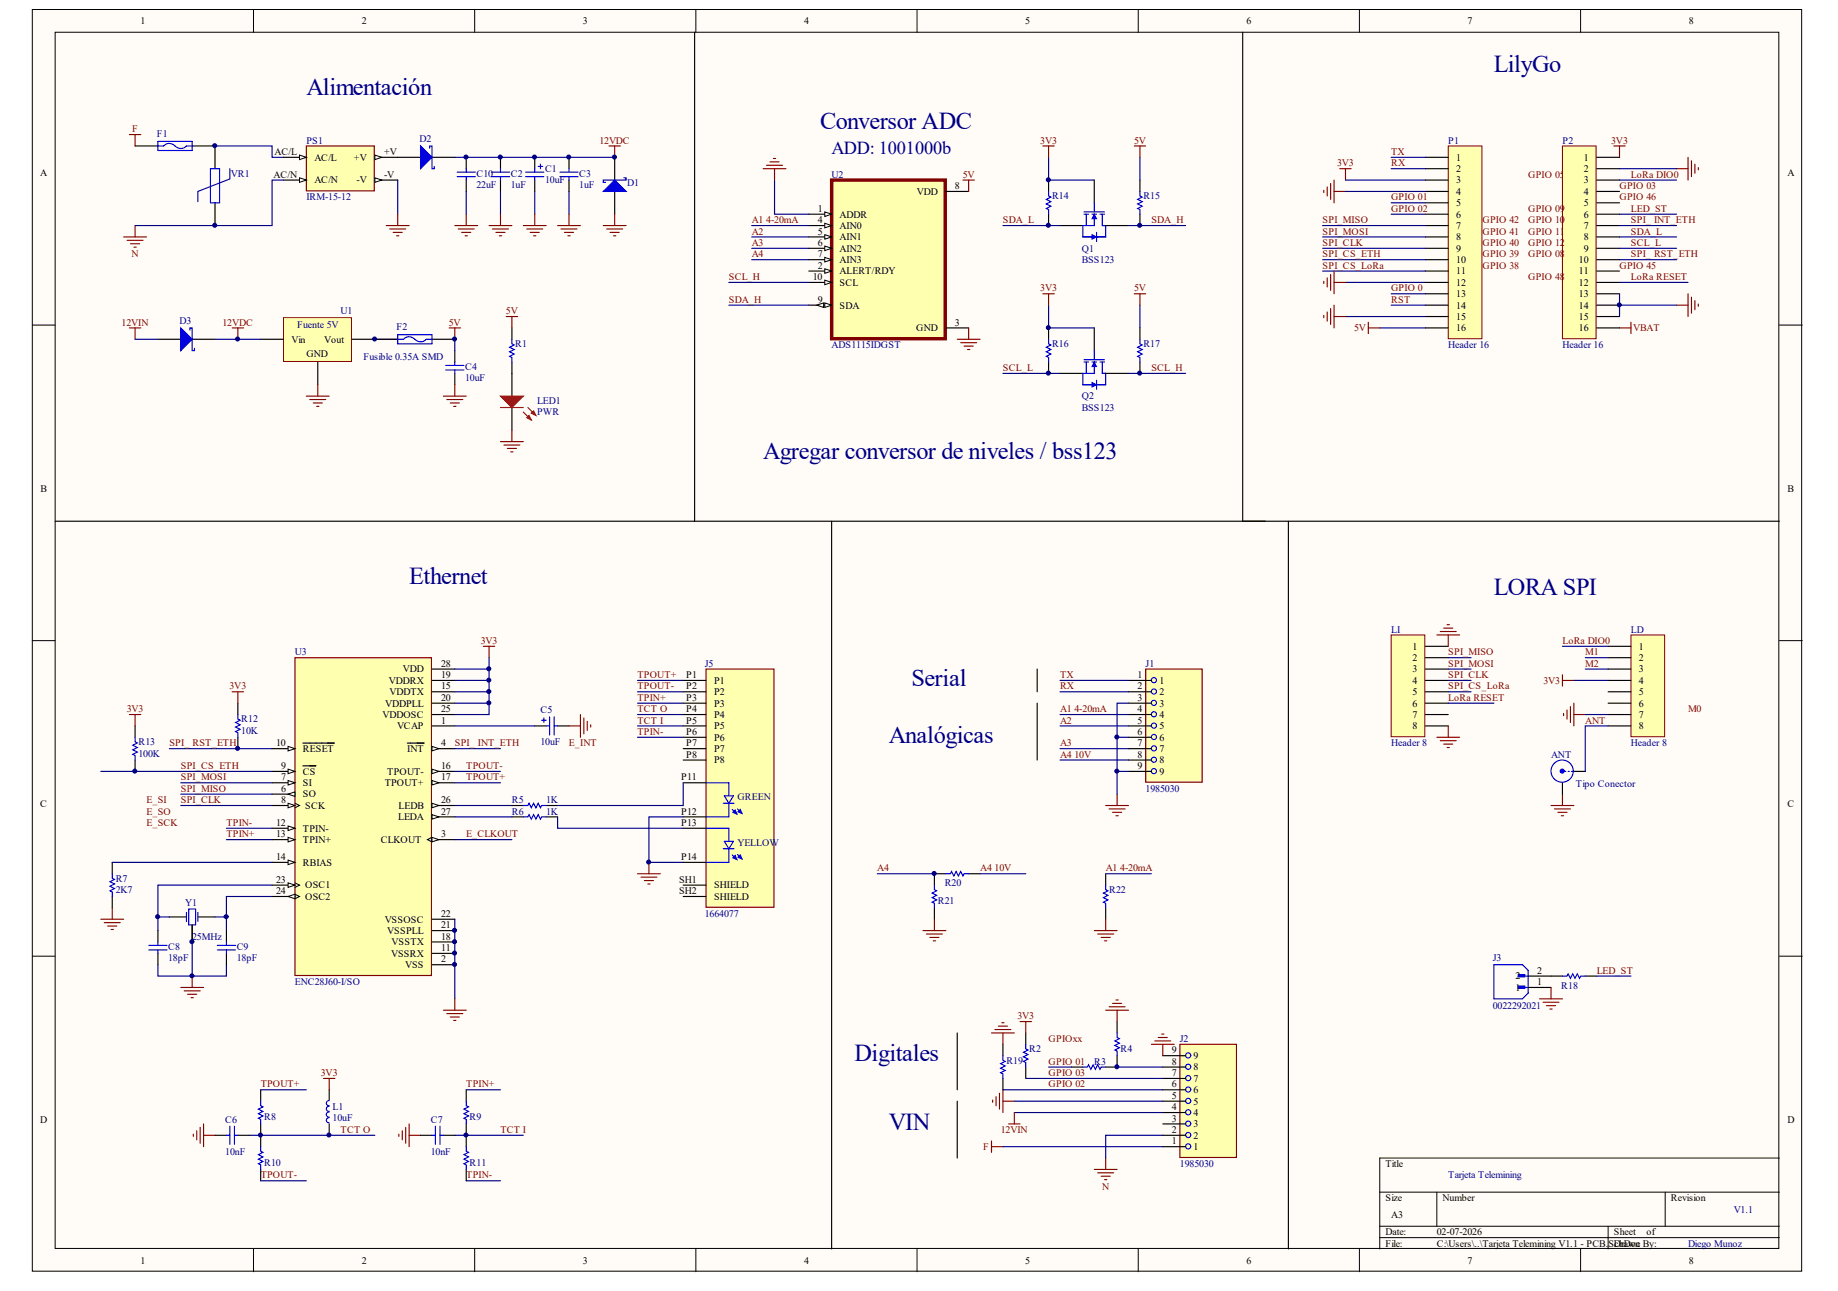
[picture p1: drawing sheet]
<svg xmlns="http://www.w3.org/2000/svg" width="288mm" height="202mm" viewBox="0 0 288 202" stroke-linecap="round" stroke-linejoin="round" font-family="sans-serif">
<g fill="#fffcf8" stroke="#000" stroke-width=".16">
<path d="M5.1 1.5h277.1v197.5h-277.1z"/>
<path d="M8.6 5h270v190.5h-270z"/>
</g>
<g fill="none" stroke="#000" stroke-width=".16">
<path d="M39.7 1.5v3.5M74.3 1.5v3.5M109 1.5v3.5M143.6 1.5v3.5M178.3 1.5v3.5M212.9 1.5v3.5M247.6 1.5v3.5M5.1 50.9h3.5M278.7 50.9h3.6M5.1 100.3h3.5M278.7 100.3h3.6M5.1 149.7h3.5"/>
<path d="M278.7 149.7h3.6M39.7 195.6v3.5M74.3 195.6v3.5M109 195.6v3.5M143.6 195.6v3.5M178.3 195.6v3.5M212.9 195.6v3.5M216.1 186.7h62.6M216.1 192h62.6M216.1 193.8h62.6M225 186.7v5.3M247.6 195.6v3.5"/>
<path d="M251.9 192v3.6M260.8 186.7v5.3M278.7 181.3h-62.6v14.3"/>
</g>
<g fill="none" stroke="#800000" stroke-width=".18">
<path d="M207.3 29.8v.4M207.9 29.3v1.4M208.4 28.7v2.5M208.9 28.2v3.6M208.9 30h1.8M209.8 26.4h1.8M210.7 26.4v1.8M252.8 22.9h1.7M253.7 22.9v1.7M262.6 26.4h1.8M264.4 24.6v3.6M264.9 25.2v2.5"/>
<path d="M265.5 25.7v1.4M266 26.2v.4M214.3 51.3h1.8M214.3 50.5v1.7M253.7 51.3h1.7M255.4 50.5v1.7"/>
</g>
<path d="M210.7 28.2h12.5M210.7 44.2h12.5M216.1 51.3h7.1" fill="none" stroke="#000080" stroke-width=".18"/>
<path d="M130.2 28.2h17.8v24.8h-17.8z" fill="#ffffb0" stroke="#800000" stroke-width=".54"/>
<path d="M126.7 33.5h3.5" fill="none" stroke="#000" stroke-width=".18"/>
<path d="M129.2 33.2l1 .3-1 .4z" fill="#fffcf8" stroke="#000" stroke-width=".16"/>
<path d="M126.7 35.3h3.5" fill="none" stroke="#000" stroke-width=".18"/>
<path d="M129.2 35l1 .3-1 .4z" fill="#fffcf8" stroke="#000" stroke-width=".16"/>
<path d="M126.7 37.1h3.5" fill="none" stroke="#000" stroke-width=".18"/>
<path d="M129.2 36.7l1 .4-1 .4z" fill="#fffcf8" stroke="#000" stroke-width=".16"/>
<path d="M126.7 38.9h3.5" fill="none" stroke="#000" stroke-width=".18"/>
<path d="M129.2 38.5l1 .4-1 .3z" fill="#fffcf8" stroke="#000" stroke-width=".16"/>
<path d="M126.7 40.7h3.5" fill="none" stroke="#000" stroke-width=".18"/>
<path d="M129.2 40.3l1 .4-1 .3z" fill="#fffcf8" stroke="#000" stroke-width=".16"/>
<path d="M126.7 42.4h3.5" fill="none" stroke="#000" stroke-width=".18"/>
<path d="M129.2 42.1l1 .3-1 .4z" fill="#fffcf8" stroke="#000" stroke-width=".16"/>
<path d="M126.7 44.2h3.5" fill="none" stroke="#000" stroke-width=".18"/>
<path d="M129.2 43.9l1 .3-1 .4z" fill="#fffcf8" stroke="#000" stroke-width=".16"/>
<path d="M126.7 47.8h3.5" fill="none" stroke="#000" stroke-width=".18"/>
<g fill="#fffcf8" stroke="#000" stroke-width=".16">
<path d="M129.2 47.4l1 .4-1 .3z"/>
<path d="M127.9 47.8l1.1-.4v.7z"/>
</g>
<g fill="none" stroke="#000" stroke-width=".18">
<path d="M21.2 22.9h3.5M30.1 22.9h3.6v3.5M33.7 31.8v3.5M78.4 24.6v1.8M78.4 28.2v1.8M89.1 24.6v1.8M89.1 28.2v1.8M96.3 24.6v3.6M96.3 30v3.5M148.1 30h3.6M71.2 54.9v1.8M71.2 58.5v1.7"/>
<path d="M148.1 51.3h3.6"/>
</g>
<g fill="none" stroke="#00f" stroke-width=".18">
<path d="M24.7 22.9h.9a1.51 1.51 0 0 1 2.1 .2 1.17 1.17 0 0 0 1.5-.2h.9M24.7 22.1h5.4v1.5h-5.4zM33 26.4h1.4v5.4h-1.4zM77 26.9h2.8M77 27.7h2.8M78.4 26.4v.5M78.4 27.7v.5M87.7 26.9h2.8M87.7 27.7h2.8M89.1 26.4v.5M89.1 27.7v.5M97.7 27.8h.4v.4h-3.6v.4h.3"/>
<path d="M69.8 57.2h2.9M69.8 57.9h2.9M71.2 56.7v.5M71.2 57.9v.6"/>
</g>
<path d="M36 26.4v1.6l-5 2v1.6" fill="none" stroke="#0000b4" stroke-width=".18"/>
<g fill="none" stroke="#800000" stroke-width=".18">
<path d="M19.4 37.1h3.5M19.9 37.6h2.5M20.3 21.1h1.8M20.4 38.2h1.5M21 38.7h.3M21.2 21.1v1.8M21.2 35.3v1.8M94.5 35.3h3.6M95 35.9h2.5M95.4 22.9h1.8M95.6 36.4h1.4M96.1 36.9h.3"/>
<path d="M96.3 22.9v1.7M96.3 33.5v1.8M36.4 51.3h1.7M37.3 51.3v1.8M69.4 62h3.6M70 62.6h2.5M70.5 63.1h1.4M71.1 63.6h.3M71.2 60.2v1.8"/>
</g>
<path d="M33.7 22.9h8.9v1.7h1.8M78.4 30v3.5M83.8 30v3.5M58.7 53.1h3.6" fill="none" stroke="#000080" stroke-width=".18"/>
<path d="M94.5 30l1.8-1.8 1.8 1.8z" fill="#00f" stroke="#00f" stroke-width=".18"/>
<path d="M44.4 49.7h10.6v6.9h-10.6z" fill="#ffffb0" stroke="#800000" stroke-width=".16"/>
<path d="M40.8 53.1h3.6M49.8 56.7v3.5M55.1 53.1h3.6M80.2 51.3v1.8M80.2 56.7v5.3M80.2 63.8v3.6" fill="none" stroke="#000" stroke-width=".18"/>
<path d="M70.3 51.3h1.8M71.2 51.3v1.8M48 62h3.6M48.5 62.6h2.5M49.1 63.1h1.4M49.6 63.6h.3M49.8 60.2v1.8M78.4 69.1h3.6M78.9 69.7h2.5M79.5 70.2h1.4M80 70.8h.4M80.2 67.4v1.7" fill="none" stroke="#800000" stroke-width=".18"/>
<path d="M80.2 53.1v.7l.3 .2-.7 .4 .7 .3-.7 .4 .7 .3-.7 .4 .4 .2v.7" fill="none" stroke="#00f" stroke-width=".18"/>
<g fill="#f00" stroke="#f00" stroke-width=".18">
<path d="M78.4 62h3.6l-1.8 1.8z"/>
<path d="M82.5 65.4l.4-.3 .3 .7z"/>
<path d="M83.2 64.7l.4-.4 .3 .8z"/>
</g>
<path d="M78.4 63.8h3.6M82 64.5l1.2 1.3M82.7 63.8l1.2 1.3" fill="none" stroke="#f00" stroke-width=".18"/>
<path d="M48 22.9h10.6v7h-10.6z" fill="#ffffb0" stroke="#800000" stroke-width=".18"/>
<path d="M44.4 24.6h3.6" fill="none" stroke="#000" stroke-width=".18"/>
<path d="M46.9 24.3l1.1 .3-1.1 .4z" fill="#fffcf8" stroke="#000" stroke-width=".16"/>
<path d="M44.4 28.2h3.6" fill="none" stroke="#000" stroke-width=".18"/>
<path d="M46.9 27.8l1.1 .4-1.1 .4z" fill="#fffcf8" stroke="#000" stroke-width=".16"/>
<path d="M58.7 24.6h3.6" fill="none" stroke="#000" stroke-width=".18"/>
<path d="M58.7 24.3l1.1 .3-1.1 .4z" fill="#fffcf8" stroke="#000" stroke-width=".16"/>
<path d="M58.7 28.2h3.6" fill="none" stroke="#000" stroke-width=".18"/>
<path d="M58.7 27.8l1.1 .4-1.1 .4z" fill="#fffcf8" stroke="#000" stroke-width=".16"/>
<path d="M71.2 24.6h25.1" fill="none" stroke="#000080" stroke-width=".18"/>
<path d="M79.3 49.6h1.8M80.2 49.6v1.7" fill="none" stroke="#800000" stroke-width=".18"/>
<path d="M110.6 104.8h10.6v37.3h-10.6z" fill="#ffffb0" stroke="#800000" stroke-width=".18"/>
<path d="M110.6 122.6h3.6v1.9M110.6 129.7h3.6v1.9M113.3 132.9h1.7M113.3 125.8h1.7M113.4 131.7h1.5l-.7 1.2zM113.4 124.6h1.5l-.7 1.2zM114.2 125.9v2h-3.6M114.2 133v2h-3.6M114.7 133.9l.7 .7M114.7 126.7l.7 .8M115.5 133.8l.7 .7M115.5 126.7l.7 .7" fill="none" stroke="#00f" stroke-width=".18"/>
<g fill="#00f" stroke="#00f" stroke-width=".18">
<path d="M114.8 134.3l.3-.3 .3 .6z"/>
<path d="M115.6 134.2l.3-.3 .3 .6z"/>
<path d="M114.8 127.2l.3-.4 .3 .7z"/>
<path d="M115.6 127.1l.3-.4 .3 .7z"/>
</g>
<g fill="none" stroke="#000" stroke-width=".18">
<path d="M107 106.5h3.6M107 108.3h3.6M107 110.1h3.6M107 111.9h3.6M107 113.7h3.6M107 115.4h3.6M107 117.2h3.6M107 119h3.6M107 122.6h3.6M107 127.9h3.6M107 129.7h3.6M107 135h3.6"/>
<path d="M107 138.6h3.6M107 140.4h3.6"/>
</g>
<path d="M255.4 99.4h5.3v16h-5.3z" fill="#ffffb0" stroke="#800000" stroke-width=".16"/>
<path d="M251.9 101.2h3.5M251.9 103h3.5M251.9 104.8h3.5M251.9 106.5h3.5M251.9 108.3h3.5M251.9 110.1h3.5M251.9 111.9h3.5M251.9 113.7h3.5" fill="none" stroke="#000" stroke-width=".18"/>
<path d="M217.9 99.4h5.3v16h-5.3z" fill="#ffffb0" stroke="#800000" stroke-width=".16"/>
<g fill="none" stroke="#000" stroke-width=".18">
<path d="M58.7 53.1h3.6M67.7 53.1h3.5M223.2 101.2h3.6M223.2 103h3.6M223.2 104.8h3.6M223.2 106.5h3.6M223.2 108.3h3.6M223.2 110.1h3.6M223.2 111.9h3.6M223.2 113.7h3.6M244.7 122.6v1.7M246.5 120.8h1.8"/>
<path d="M175 160v1.7M167.8 167.1h1.8M175 165.3v1.8h-1.8"/>
</g>
<g fill="none" stroke="#800000" stroke-width=".18">
<path d="M150.8 28.2h1.8M151.7 28.2v1.8M149.9 53.1h3.6M150.5 53.7h2.5M151 54.2h1.4M151.5 54.7h.4M151.7 51.3v1.8M225 99.4h3.6M225.6 98.9h2.5M226.1 98.3h1.4M226.6 97.8h.4M226.8 99.4v1.8"/>
<path d="M225 115.4h3.6M225.6 116h2.5M226.1 116.5h1.4M226.6 117h.4M226.8 113.7v1.7M244.9 111.7v.4M245.4 111.2v1.4M246 110.6v2.5M246.5 110.1v3.6M246.5 111.9h1.8M173.2 126.1h3.5M173.7 126.7h2.5"/>
<path d="M174.2 127.2h1.5M174.8 127.7h.3M175 124.3v1.8M242.9 126.1h3.6M243.5 126.7h2.5M244 127.2h1.4M244.5 127.7h.4M244.7 124.3v1.8M173.2 158.2h3.5M173.7 157.6h2.5M174.2 157.1h1.5M174.8 156.6h.3"/>
<path d="M175 158.2v1.8"/>
</g>
<circle cx="244.7" cy="120.7" r=".31" fill="#00f" stroke="#00f" stroke-width=".18"/>
<g fill="none" stroke="#00f" stroke-width=".18">
<path d="M62.3 53.1h.9a1.51 1.51 0 0 1 2.1 .3 1.17 1.17 0 0 0 1.5-.3h.9M62.3 52.4h5.4v1.4h-5.4zM245.1 120.8h.1M245.6 120.8h.2M246.1 120.8h.2M169.6 167.1h.7l.2-.4 .3 .7 .4-.7 .4 .7 .3-.7 .4 .7 .2-.3h.7M175 161.7v.7l.3 .2-.7 .4 .7 .3-.7 .4 .7 .4-.7 .3 .4 .2v.7"/>
<circle cx="244.7" cy="120.7" r="1.74"/>
</g>
<g fill="none" stroke="#000080" stroke-width=".18">
<path d="M117.7 35.3h9M117.7 37.1h9M117.7 38.9h9M121.3 28.2v5.3h5.4M71.2 53.1v1.8M114.2 44.2h12.5M114.2 47.8h12.5M117.7 40.7h9M226.8 103h3.6M226.8 104.8h3.6M226.8 106.5h3.6M226.8 108.3h3.6"/>
<path d="M226.8 110.1h7.2M246.5 106.5h5.4M248.3 103h3.6M248.3 104.8h3.6M248.3 111.9h3.6M251.9 113.7h-3.6v7.1"/>
</g>
<path d="M46.2 103h21.4v49.7h-21.4z" fill="#ffffb0" stroke="#800000" stroke-width=".18"/>
<path d="M42.6 117.2h3.6" fill="none" stroke="#000" stroke-width=".18"/>
<path d="M45.1 116.9l1.1 .3-1.1 .4z" fill="#fffcf8" stroke="#000" stroke-width=".16"/>
<path d="M47.4 116.4h4.9M42.6 120.8h3.6" fill="none" stroke="#000" stroke-width=".18"/>
<path d="M45.1 120.4l1.1 .4-1.1 .3z" fill="#fffcf8" stroke="#000" stroke-width=".16"/>
<path d="M47.4 119.9h2.1M42.6 122.6h3.6" fill="none" stroke="#000" stroke-width=".18"/>
<path d="M45.1 122.2l1.1 .4-1.1 .3z" fill="#fffcf8" stroke="#000" stroke-width=".16"/>
<path d="M42.6 124.3h3.6" fill="none" stroke="#000" stroke-width=".18"/>
<path d="M45.1 124.3l1.1-.3v.7z" fill="#fffcf8" stroke="#000" stroke-width=".16"/>
<path d="M42.6 126.1h3.6" fill="none" stroke="#000" stroke-width=".18"/>
<path d="M46.2 125.8l.7 .3-.7 .4" fill="none" stroke="#000" stroke-width=".16"/>
<path d="M45.1 125.8l1.1 .3-1.1 .4z" fill="#fffcf8" stroke="#000" stroke-width=".16"/>
<path d="M42.6 129.7h3.6" fill="none" stroke="#000" stroke-width=".18"/>
<path d="M45.1 129.3l1.1 .4-1.1 .3z" fill="#fffcf8" stroke="#000" stroke-width=".16"/>
<path d="M42.6 131.5h3.6" fill="none" stroke="#000" stroke-width=".18"/>
<path d="M45.1 131.1l1.1 .4-1.1 .3z" fill="#fffcf8" stroke="#000" stroke-width=".16"/>
<path d="M42.6 135h3.6" fill="none" stroke="#000" stroke-width=".18"/>
<path d="M45.1 134.7l1.1 .3-1.1 .4z" fill="#fffcf8" stroke="#000" stroke-width=".16"/>
<path d="M42.6 138.6h3.6" fill="none" stroke="#000" stroke-width=".18"/>
<path d="M46.2 138.2l.7 .4-.7 .3" fill="none" stroke="#000" stroke-width=".16"/>
<path d="M45.1 138.2l1.1 .4-1.1 .3z" fill="#fffcf8" stroke="#000" stroke-width=".16"/>
<path d="M42.6 140.4h3.6" fill="none" stroke="#000" stroke-width=".18"/>
<path d="M46.2 140l.7 .4-.7 .3" fill="none" stroke="#000" stroke-width=".16"/>
<path d="M45.1 140.4l1.1-.4v.7z" fill="#fffcf8" stroke="#000" stroke-width=".16"/>
<path d="M67.7 104.8h3.5M67.7 106.5h3.5M67.7 108.3h3.5M67.7 110.1h3.5M67.7 111.9h3.5M67.7 113.7h3.5M67.7 117.2h3.5" fill="none" stroke="#000" stroke-width=".18"/>
<path d="M67.7 116.9l1 .3-1 .4z" fill="#fffcf8" stroke="#000" stroke-width=".16"/>
<path d="M63.8 116.4h2.6M67.7 120.8h3.5" fill="none" stroke="#000" stroke-width=".18"/>
<path d="M67.7 120.4l1 .4-1 .3z" fill="#fffcf8" stroke="#000" stroke-width=".16"/>
<path d="M67.7 122.6h3.5" fill="none" stroke="#000" stroke-width=".18"/>
<path d="M67.7 122.2l1 .4-1 .3z" fill="#fffcf8" stroke="#000" stroke-width=".16"/>
<path d="M67.7 126.1h3.5" fill="none" stroke="#000" stroke-width=".18"/>
<path d="M67.7 125.8l1 .3-1 .4z" fill="#fffcf8" stroke="#000" stroke-width=".16"/>
<path d="M67.7 127.9h3.5" fill="none" stroke="#000" stroke-width=".18"/>
<path d="M67.7 127.6l1 .3-1 .4z" fill="#fffcf8" stroke="#000" stroke-width=".16"/>
<path d="M67.7 131.5h3.5" fill="none" stroke="#000" stroke-width=".18"/>
<path d="M67.7 131.1l-.8 .4 .8 .3" fill="none" stroke="#000" stroke-width=".16"/>
<path d="M67.7 131.1l1 .4-1 .3z" fill="#fffcf8" stroke="#000" stroke-width=".16"/>
<g fill="none" stroke="#000" stroke-width=".18">
<path d="M62.3 24.6h3.6M67.7 24.6h3.5M24.7 53.1h3.6M30.1 53.1h3.6M83.8 113.7h1.7M87.3 113.7h1.8M17.6 135v1.8M80.2 126.1h1.8M80.2 127.9h1.8M85.5 126.1h1.8M85.5 127.9h1.8M17.6 140.4v1.8"/>
<path d="M67.7 143.9h3.5M67.7 145.7h3.5M67.7 147.5h3.5M67.7 149.3h3.5M67.7 151.1h3.5"/>
</g>
<g fill="none" stroke="#000080" stroke-width=".18">
<path d="M44.4 28.2h-1.8v7.1h-21.4M33.7 53.1h7.1M26.5 117.2h16.1M71.2 104.8h5.4v1.7h-5.4M71.2 117.2h7.2M71.2 113.7h12.6M76.6 106.5v1.8h-5.4M76.6 108.3v1.8h-5.4M76.6 110.1v1.8h-5.4M76.6 103v1.8M15.8 120.8h26.8M17.6 135h25"/>
<path d="M28.3 122.6h14.3M28.3 124.3h14.3M28.3 126.1h14.3M35.5 129.7h7.1M35.5 131.5h7.1M71.2 120.8h7.2M71.2 122.6h7.2M71.2 126.1h9M71.2 127.9h9M71.2 131.5h9M87.3 127.9v1.8h19.7M107 122.6v3.5h-19.7"/>
<path d="M107 127.9h-5.4v7.1h5.4M71.2 143.9v12.5"/>
</g>
<path d="M67.3 23.2v-.3h.4v3.5h.3v-.3M29.7 51.7v-.4h.4v3.6h.4v-.4M84.8 112.8h.7M85.2 112.4v.7M85.5 113.7h.6M86.1 112.2v2.9M86.8 113.7h.5M86.8 112.2v2.9M17.6 136.8v.7l.3 .2-.7 .4 .7 .3-.7 .4 .7 .3-.7 .4 .4 .2v.7M82 126.1h.7l.2-.3 .3 .7 .4-.7 .3 .7 .4-.7 .3 .7 .2-.4h.7M82 127.9h.7l.2-.3 .3 .7 .4-.7 .3 .7 .4-.7 .3 .7 .2-.4h.7" fill="none" stroke="#00f" stroke-width=".18"/>
<g fill="none" stroke="#800000" stroke-width=".18">
<path d="M75.7 101.2h1.8M76.6 101.2v1.8M89.1 113.7h1.8M90.9 111.9v3.5M91.4 112.4v2.5M92 112.9v1.5M92.5 113.5v.3M99.8 136.8h3.6M100.4 137.3h2.5M100.9 137.9h1.5M101.5 138.4h.3M101.6 135v1.8"/>
<path d="M15.8 143.9h3.6M16.3 144.5h2.5M16.9 145h1.4M17.4 145.5h.4M17.6 142.2v1.7M69.4 158.2h3.6M70 158.7h2.5M70.5 159.2h1.4M71.1 159.8h.3M71.2 156.4v1.8"/>
</g>
<g fill="#00f" stroke="#00f" stroke-width=".18">
<path d="M65.9 22.9l1.8 1.7-1.8 1.8z"/>
<path d="M28.3 51.3l1.8 1.8-1.8 1.8z"/>
</g>
<path d="M179.4 104.8h8.9v17.7h-8.9z" fill="#ffffb0" stroke="#800000" stroke-width=".18"/>
<g fill="none" stroke="#00f" stroke-width=".18">
<circle cx="180.7" cy="110.1" r=".4"/>
<circle cx="180.7" cy="119" r=".4"/>
<circle cx="180.7" cy="111.8" r=".4"/>
<circle cx="180.7" cy="117.2" r=".4"/>
<circle cx="180.7" cy="113.6" r=".4"/>
<circle cx="180.7" cy="106.5" r=".4"/>
<circle cx="180.7" cy="115.4" r=".4"/>
<circle cx="180.7" cy="108.3" r=".4"/>
<circle cx="180.7" cy="120.7" r=".4"/>
</g>
<path d="M162.4 104.8v3.5M162.4 110.1v8.9M176.7 106.5h3.6M176.7 108.3h3.6M176.7 110.1h3.6M176.7 111.9h3.6M176.7 113.7h3.6M176.7 115.4h3.6M176.7 117.2h3.6M176.7 119h3.6M176.7 120.8h3.6" fill="none" stroke="#000" stroke-width=".18"/>
<path d="M166 106.5h10.7M166 108.3h10.7M166 111.9h10.7M166 113.7h10.7M166 117.2h10.7M166 119h10.7M175 115.4h1.7M176.7 110.1h-1.7v14.2M175 120.8h1.7" fill="none" stroke="#000080" stroke-width=".18"/>
<path d="M184.8 163.5h8.8v17.7h-8.8z" fill="#ffffb0" stroke="#800000" stroke-width=".18"/>
<g fill="none" stroke="#00f" stroke-width=".18">
<path d="M21.2 115.4v.8l.3 .1-.7 .4 .7 .3-.7 .4 .7 .4-.7 .3 .4 .2v.7M37.3 111.9v.7l.3 .2-.7 .3 .7 .4-.7 .3 .7 .4-.7 .4 .4 .1v.7M40.8 172.4v.7l.4 .2-.7 .4 .7 .3-.7 .4 .7 .3-.7 .4 .3 .2v.7M40.8 179.5v.8l.4 .1-.7 .4 .7 .3-.7 .4 .7 .4-.7 .3 .3 .2v.7M51.6 175a.4 .4 0 0 0-.5 .4 .4 .4 0 0 0 .5 .4M51.6 174.1a.4 .4 0 0 0-.5 .4 .4 .4 0 0 0 .5 .4M51.6 173.2a.4 .4 0 0 0-.5 .4 .4 .4 0 0 0 .5 .4M51.6 172.3a.4 .4 0 0 0-.5 .4 .4 .4 0 0 0 .5 .4M73 172.4v.7l.4 .2-.7 .4 .7 .3-.7 .4 .7 .3-.7 .4 .3 .2v.7M73 179.5v.8l.4 .1-.7 .4 .7 .3-.7 .4 .7 .4-.7 .3 .3 .2v.7M160.7 163.5v.7l.3 .2-.7 .4 .7 .3-.7 .4 .7 .3-.7 .4 .4 .2v.7"/>
<circle cx="186.1" cy="165.3" r=".4"/>
<circle cx="186.1" cy="177.7" r=".4"/>
<circle cx="186.1" cy="168.8" r=".4"/>
<circle cx="186.1" cy="175.9" r=".4"/>
<circle cx="186.1" cy="170.6" r=".4"/>
<circle cx="186.1" cy="174.2" r=".4"/>
<circle cx="186.1" cy="179.5" r=".4"/>
<circle cx="186.1" cy="167" r=".4"/>
<circle cx="186.1" cy="172.4" r=".4"/>
</g>
<g fill="none" stroke="#000" stroke-width=".18">
<path d="M21.2 113.7v1.7M21.2 119v1.8M37.3 110.1v1.8M37.3 115.4v1.8M40.8 170.6v1.8M40.8 176v3.5M51.6 170.6v1.6M51.6 176v1.8M73 170.6v1.8M73 176v3.5M149.9 161.7v8.9M149.9 172.4v8.9"/>
<path d="M160.7 161.7v1.8M160.7 167.1v1.8M182.1 179.5h3.6M182.1 177.8h3.6M182.1 176h3.6M182.1 174.2h3.6M182.1 172.4h3.6M182.1 170.6h3.6M182.1 168.9h3.6M182.1 167.1h3.6M182.1 165.3h3.6M40.8 183.1v1.8"/>
<path d="M73 183.1v1.8"/>
</g>
<g fill="none" stroke="#800000" stroke-width=".18">
<path d="M20.3 51.3h1.8M21.2 51.3v1.8M20.3 111.9h1.8M21.2 111.9v1.8M36.4 108.3h1.7M37.3 108.3v1.8M28.3 154.6h3.6M28.8 155.1h2.6M29.4 155.7h1.4M29.9 156.2h.4M30.1 152.8v1.8M159.8 160h1.7"/>
<path d="M160.7 160v1.7M30.3 177.6v.3M30.8 177v1.5M31.4 176.5v2.5M31.9 176v3.5M31.9 177.8h1.8M50.7 168.9h1.8M51.6 168.9v1.7M62.5 177.6v.3M63 177v1.5M63.5 176.5v2.5M64.1 177.8h1.8"/>
<path d="M64.1 176v3.5M155.3 178.7v1.7M155.3 179.5h1.8M155.5 172.2v.4M156 171.7v1.4M156.5 171.2v2.5M157.1 170.6v3.6M157.1 172.4h1.8M171.4 183.1h3.6M171.9 183.6h2.5M172.5 184.2h1.4M173 184.7h.4"/>
<path d="M173.2 181.3v1.8"/>
</g>
<g fill="none" stroke="#000080" stroke-width=".18">
<path d="M21.2 53.1h3.5M99.8 106.5h7.2M99.8 108.3h7.2M99.8 110.1h7.2M99.8 115.4h7.2M99.8 111.9h7.2M99.8 113.7h7.2M24.7 151.1v1.7h10.8v-1.7M39 177.8h19.7M40.8 170.6h7.2M71.2 177.8h10.8M73 170.6h5.4"/>
<path d="M157.1 179.5h25M158.9 172.4h23.2M158.9 174.2h23.2M160.7 168.9h21.4M164.2 167.1h3.6M175 167.1h7.1M182.1 177.8h-8.9v3.5M40.8 184.9h7.2M73 184.9h5.4"/>
</g>
<path d="M226.8 22.9h5.3v30.1h-5.3z" fill="#ffffb0" stroke="#800000" stroke-width=".16"/>
<g fill="none" stroke="#000" stroke-width=".18">
<path d="M223.2 24.6h3.6M223.2 26.4h3.6M223.2 28.2h3.6M223.2 30h3.6M223.2 31.8h3.6M223.2 33.5h3.6M223.2 35.3h3.6M223.2 37.1h3.6M223.2 38.9h3.6M223.2 40.7h3.6M223.2 42.4h3.6M223.2 44.2h3.6"/>
<path d="M223.2 46h3.6M223.2 47.8h3.6M223.2 49.6h3.6M223.2 51.3h3.6"/>
</g>
<path d="M244.7 22.9h5.3v30.1h-5.3z" fill="#ffffb0" stroke="#800000" stroke-width=".16"/>
<g fill="none" stroke="#000" stroke-width=".18">
<path d="M108.8 5v76.6M194.6 5v76.6M73 24.6v1.8M73 28.2v1.8M83.8 24.6v1.8M83.8 28.2v1.8M164.2 28.2v1.8M164.2 33.5v1.8M166 35.3h3.6M171.4 28.2v3.6M173.2 35.3h3.5M178.5 28.2v1.8"/>
<path d="M178.5 33.5v1.8M250.1 24.6h3.6M250.1 26.4h3.6M250.1 28.2h3.6M250.1 30h3.6M250.1 31.8h3.6M250.1 33.5h3.6M250.1 35.3h3.6M250.1 37.1h3.6M250.1 38.9h3.6M164.2 51.3v1.8M164.2 56.7v1.8"/>
<path d="M166 58.5h3.6M171.4 51.3v3.6M173.2 58.5h3.5M178.5 51.3v1.8M178.5 56.7v1.8M250.1 40.7h3.6M250.1 42.4h3.6M250.1 44.2h3.6M250.1 46h3.6M250.1 47.8h3.6M250.1 49.6h3.6M250.1 51.3h3.6"/>
<path d="M8.6 81.6h270.1M130.2 81.6v114M201.8 81.6v114M148.1 136.8h-1.8v1.8M151.7 136.8h1.8M173.2 136.8v1.8M24.7 145.7v1.8M24.7 149.3v1.8M26.5 143.6h2.7M30.1 144.8v2.7M31 143.6h2.7M35.5 145.7v1.8"/>
<path d="M35.5 149.3v1.8M146.3 142.2v1.7M173.2 142.2v1.7M239.3 154.6h3.6M239.3 152.8h5.4M248.3 152.8h1.8M33.7 177.8h1.8M37.3 177.8h1.7M65.9 177.8h1.8M69.4 177.8h1.8M157.1 163.5v1.8M157.1 168.9v1.7"/>
</g>
<g fill="none" stroke="#000080" stroke-width=".18">
<path d="M62.3 28.2v5.3M73 30v3.5M89.1 30v3.5M157.1 35.3h8.9M164.2 24.6v3.6h7.2M176.7 35.3h9M178.5 24.6v3.6M207.2 35.3h16M207.2 37.1h16M207.2 38.9h16M210.7 30h12.5M217.9 26.4h5.3"/>
<path d="M217.9 24.6h5.3M217.9 31.8h5.3M217.9 33.5h5.3M253.7 26.4h8.9M253.7 33.5h8.9M253.7 35.3h8.9M253.7 37.1h8.9M253.7 38.9h8.9M253.7 28.2h8.9M157.1 58.5h8.9M164.2 47.8v3.5h7.2M176.7 58.5h9"/>
<path d="M178.5 47.8v3.5M207.2 40.7h16M207.2 42.4h16M210.7 49.6h12.5M217.9 47.8h5.3M217.9 46h5.3M253.7 46v3.6M253.7 47.8h8.9M253.7 40.7h8.9M253.7 44.2h10.7M244.7 101.2h7.2M42.6 138.6h-17.9v5"/>
<path d="M137.4 136.8h8.9M153.5 136.8h7.2M173.2 136.8h7.1M26.5 143.6h-1.8v2.1M30.1 147.5v5.3M33.7 143.6h1.8v2.1M42.6 140.4h-7.1v3.2M250.1 152.8h5.3M157.1 170.6h25"/>
</g>
<g fill="none" stroke="#800000" stroke-width=".18">
<path d="M60.5 35.3h3.6M61 35.9h2.5M61.6 36.4h1.4M62.1 36.9h.4M62.3 33.5v1.8M71.2 35.3h3.6M71.8 35.9h2.5M72.3 36.4h1.4M72.8 36.9h.4M73 33.5v1.8M76.6 35.3h3.6M77.1 35.9h2.5"/>
<path d="M77.7 36.4h1.4M78.2 36.9h.4M78.4 33.5v1.8M82 35.3h3.5M82.5 35.9h2.5M83 36.4h1.5M83.6 36.9h.3M83.8 33.5v1.8M87.3 35.3h3.6M87.9 35.9h2.5M88.4 36.4h1.4M88.9 36.9h.4"/>
<path d="M89.1 33.5v1.8M119.5 26.4h3.6M120.1 25.9h2.5M120.6 25.3h1.4M121.1 24.8h.4M121.3 26.4v1.8M163.3 22.9h1.8M164.2 22.9v1.7M177.6 22.9h1.8M178.5 22.9v1.7M163.3 46h1.8M164.2 46v1.8"/>
<path d="M177.6 46h1.8M178.5 46v1.8M207.3 44v.4M207.3 49.4v.3M207.9 43.5v1.4M207.9 48.9v1.4M208.4 43v2.5M208.4 48.3v2.5M208.9 42.4v3.6M208.9 47.8v3.5M208.9 49.6h1.8M208.9 44.2h1.8"/>
<path d="M262.6 47.8h1.8M264.4 46v3.6M264.9 46.5v2.5M265.5 47.1v1.4M266 47.6v.4M244.7 105.6v1.8M244.7 106.5h1.8M144.6 145.7h3.5M145.1 146.2h2.5M145.6 146.8h1.5M146.2 147.3h.3M146.3 143.9v1.8"/>
<path d="M171.4 145.7h3.6M171.9 146.2h2.5M172.5 146.8h1.4M173 147.3h.4M173.2 143.9v1.8M241.1 156.4h3.6M241.7 156.9h2.5M242.2 157.5h1.4M242.7 158h.4M242.9 154.6v1.8M155.3 161.7h3.6M155.8 161.2h2.5"/>
<path d="M156.4 160.7h1.4M156.9 160.1h.4M157.1 161.7v1.8M158 176h1.8M158.9 174.2v1.8M180.3 163.5h3.6M180.9 163h2.5M181.4 162.4h1.4M181.9 161.9h.4M182.1 163.5v1.8"/>
</g>
<g fill="none" stroke="#00f" stroke-width=".18">
<path d="M71.6 26.9h2.9M71.6 27.7h2.9M73 26.4v.5M73 27.7v.5M82.3 26.9h2.9M82.3 27.7h2.9M83.8 26.4v.5M83.8 27.7v.5M84.3 26.1h.7M84.6 25.7v.7M164.2 30v.7l.4 .2-.7 .3 .7 .4-.7 .3 .7 .4-.7 .3 .3 .2v.7M169.6 37.1h1.2"/>
<path d="M169.8 33.2h3.2M169.8 33.5h.7M170.1 33.5v1.8M171 33.5h.7M171.4 33.5v1.8h-1.8v1.8h1.8M171.4 37.1h.1M171.4 31.8v1.4M171.7 37.1h1.5M171.7 36.4v1.4M172.3 33.5h.7M172.6 33.5v1.8h.6v1.8h-1.8M178.5 30v.7l.4 .2-.7 .3 .7 .4-.7 .3 .7 .4-.7 .3 .3 .2v.7"/>
<path d="M164.2 53.1v.7l.4 .2-.7 .4 .7 .3-.7 .4 .7 .3-.7 .4 .3 .2v.7M169.8 56.3h3.2M169.8 56.7h.7M170.1 56.7v1.8M171 56.7h.7M171.4 56.7v1.8h-1.8v1.7h1.8M171.4 54.9v1.4M171.7 59.5v1.5M172.3 56.7h.7M172.6 56.7v1.8h.6v1.7h-1.8M178.5 53.1v.7l.4 .2-.7 .4 .7 .3-.7 .4 .7 .3-.7 .4 .3 .2v.7M169.6 60.2h1.2"/>
<path d="M171.4 60.2h.1M171.7 60.2h1.5M146.3 138.6v.7l.4 .2-.7 .3 .7 .4-.7 .3 .7 .4-.7 .4 .3 .1v.8M148.1 136.8h.7l.2-.3 .4 .7 .3-.7 .4 .7 .4-.7 .3 .7 .2-.4h.7M173.2 138.6v.7l.3 .2-.7 .3 .7 .4-.7 .3 .7 .4-.7 .4 .4 .1v.8M23.3 148h2.9M23.3 148.7h2.9M24.7 147.5v.5M24.7 148.7v.6M29.2 142.9v1.4M29.6 142.3h1v2.5h-1zM31 142.9v1.4"/>
<path d="M34 148h2.9M34 148.7h2.9M35.5 147.5v.5M35.5 148.7v.6M234 151.1h4.4l.9 .8v3.6l-.9 .9h-4.4zM238 154.6h1.3M238 152.8h1.3M244.7 152.8h.7l.2-.3 .4 .7 .3-.7 .4 .7 .3-.7 .4 .7 .2-.4h.7M35.5 177.8h.5M36 176.3v2.9M36.7 176.3v2.9M36.7 177.8h.6"/>
<path d="M67.7 177.8h.5M68.2 176.3v2.9M68.9 177.8h.5M68.9 176.3v2.9M157.1 165.3v.7l.3 .2-.7 .3 .7 .4-.7 .4 .7 .3-.7 .4 .4 .1v.8"/>
</g>
<g fill="#00f" stroke="#00f" stroke-width=".16">
<path d="M171.4 33.5l.3 .7h-.7z"/>
<path d="M171 36.7l.7 .4-.7 .4z"/>
<path d="M171.4 56.7l.3 .7h-.7z"/>
<path d="M171 59.9l.7 .3-.7 .4z"/>
</g>
<g fill="#00f" stroke="#00f" stroke-width=".18">
<path d="M237.8 154.4h1v.3h-1z"/>
<path d="M237.8 152.6h1v.4h-1z"/>
</g>
<g fill="#000080" stroke="#000080" stroke-width=".16">
<circle cx="21.1" cy="120.7" r=".31"/>
<circle cx="24.7" cy="143.5" r=".31"/>
<circle cx="30.1" cy="152.8" r=".31"/>
<circle cx="30.1" cy="147.4" r=".31"/>
<circle cx="33.6" cy="35.3" r=".31"/>
<circle cx="33.6" cy="22.8" r=".31"/>
<circle cx="35.4" cy="143.5" r=".31"/>
<circle cx="37.2" cy="117.2" r=".31"/>
<circle cx="37.2" cy="53.1" r=".31"/>
<circle cx="40.8" cy="177.7" r=".31"/>
<circle cx="51.5" cy="177.7" r=".31"/>
<circle cx="58.7" cy="53.1" r=".31"/>
<circle cx="71.2" cy="151" r=".31"/>
<circle cx="71.2" cy="149.2" r=".31"/>
<circle cx="71.2" cy="147.4" r=".31"/>
<circle cx="71.2" cy="145.7" r=".31"/>
<circle cx="71.2" cy="53.1" r=".31"/>
<circle cx="73" cy="177.7" r=".31"/>
<circle cx="73" cy="24.6" r=".31"/>
<circle cx="76.6" cy="110.1" r=".31"/>
<circle cx="76.6" cy="108.3" r=".31"/>
<circle cx="76.6" cy="106.5" r=".31"/>
<circle cx="76.6" cy="104.7" r=".31"/>
<circle cx="78.3" cy="24.6" r=".31"/>
<circle cx="83.7" cy="24.6" r=".31"/>
<circle cx="89.1" cy="24.6" r=".31"/>
<circle cx="96.2" cy="24.6" r=".31"/>
<circle cx="101.6" cy="135" r=".31"/>
<circle cx="146.3" cy="136.8" r=".31"/>
<circle cx="164.2" cy="58.4" r=".31"/>
<circle cx="164.2" cy="51.3" r=".31"/>
<circle cx="164.2" cy="35.3" r=".31"/>
<circle cx="164.2" cy="28.2" r=".31"/>
<circle cx="174.9" cy="167" r=".31"/>
<circle cx="174.9" cy="120.7" r=".31"/>
<circle cx="174.9" cy="115.4" r=".31"/>
<circle cx="178.5" cy="58.4" r=".31"/>
<circle cx="178.5" cy="35.3" r=".31"/>
<circle cx="253.6" cy="47.7" r=".31"/>
</g>
<g font-size="3.8" fill="#000080">
<text x="234" y="11.3">LilyGo</text>
<text x="48" y="14.8">Alimentación</text>
<text x="128.5" y="20.2">Conversor ADC</text>
<text x="119.5" y="71.8">Agregar conversor de niveles / bss123</text>
<text x="64.1" y="91.4">Ethernet</text>
<text x="234" y="93.2">LORA SPI</text>
<text x="142.8" y="107.4">Serial</text>
<text x="139.2" y="116.3">Analógicas</text>
<text x="133.8" y="166.2">Digitales</text>
<text x="139.2" y="176.9">VIN</text>
</g>
<text font-size="2.9" fill="#000080" x="130.2" y="24.1">ADD: 1001000b</text>
<g font-size="1.6">
<text x="22" y="3.8">1</text>
<text x="56.7" y="3.8">2</text>
<text x="91.3" y="3.8">3</text>
<text x="125.9" y="3.8">4</text>
<text x="160.6" y="3.8">5</text>
<text x="195.2" y="3.8">6</text>
<text x="229.9" y="3.8">7</text>
<text x="264.5" y="3.8">8</text>
<text x="6.3" y="27.6">A</text>
<text x="42.8" y="27.8">AC/N</text>
<text x="43" y="24.3">AC/L</text>
<text x="49.2" y="25.2">AC/L</text>
<text x="49.2" y="28.7">AC/N</text>
<text x="55.4" y="25.2">+V</text>
<text x="55.9" y="28.7">-V</text>
<text x="60.1" y="24.3">+V</text>
<text x="60.1" y="27.8">-V</text>
<text x="149.6" y="29.6">8</text>
<text x="228.1" y="25.2">1</text>
<text x="228.1" y="26.9">2</text>
<text x="228.1" y="28.7">3</text>
<text x="248.1" y="25.2">1</text>
<text x="248.1" y="26.9">2</text>
<text x="248.1" y="28.7">3</text>
<text x="279.9" y="27.6">A</text>
<text x="128.1" y="33.2">1</text>
<text x="128.1" y="35">4</text>
<text x="131.5" y="34.1">ADDR</text>
<text x="131.5" y="35.8">AIN0</text>
<text x="143.6" y="30.5">VDD</text>
<text x="228.1" y="30.5">4</text>
<text x="228.1" y="32.3">5</text>
<text x="228.1" y="34.1">6</text>
<text x="228.1" y="35.8">7</text>
<text x="248.1" y="30.5">4</text>
<text x="248.1" y="32.3">5</text>
<text x="248.1" y="34.1">6</text>
<text x="248.1" y="35.8">7</text>
<text x="128.1" y="36.7">5</text>
<text x="128.1" y="38.5">6</text>
<text x="128.1" y="40.3">7</text>
<text x="131.5" y="37.6">AIN1</text>
<text x="131.5" y="39.4">AIN2</text>
<text x="131.5" y="41.2">AIN3</text>
<text x="228.1" y="37.6">8</text>
<text x="228.1" y="39.4">9</text>
<text x="228.1" y="41.2">10</text>
<text x="247.3" y="41.2">10</text>
<text x="248.1" y="37.6">8</text>
<text x="248.1" y="39.4">9</text>
<text x="127.3" y="43.9">10</text>
<text x="128.1" y="42.1">2</text>
<text x="128.1" y="47.4">9</text>
<text x="131.5" y="43">ALERT/RDY</text>
<text x="131.5" y="44.7">SCL</text>
<text x="228.1" y="43">11</text>
<text x="228.1" y="44.7">12</text>
<text x="228.1" y="46.5">13</text>
<text x="247.3" y="43">11</text>
<text x="247.3" y="44.7">12</text>
<text x="247.3" y="46.5">13</text>
<text x="45.7" y="53.6">Vin</text>
<text x="50.8" y="53.6">Vout</text>
<text x="131.5" y="48.3">SDA</text>
<text x="143.5" y="51.9">GND</text>
<text x="149.6" y="51">3</text>
<text x="228.1" y="48.3">14</text>
<text x="228.1" y="50.1">15</text>
<text x="228.1" y="51.9">16</text>
<text x="247.3" y="48.3">14</text>
<text x="247.3" y="50.1">15</text>
<text x="247.3" y="51.9">16</text>
<text x="48" y="56">GND</text>
<text x="6.3" y="77">B</text>
<text x="280" y="77">B</text>
<text x="221.2" y="101.7">1</text>
<text x="256.7" y="101.7">1</text>
<text x="60.9" y="107.1">VDDRX</text>
<text x="63.1" y="105.3">VDD</text>
<text x="69.1" y="104.4">28</text>
<text x="69.1" y="106.2">19</text>
<text x="69.1" y="108">15</text>
<text x="107.5" y="106.2">P1</text>
<text x="107.5" y="108">P2</text>
<text x="111.8" y="107.1">P1</text>
<text x="178.1" y="106.2">1</text>
<text x="178.1" y="108">2</text>
<text x="181.6" y="107.1">1</text>
<text x="221.2" y="103.5">2</text>
<text x="221.2" y="105.3">3</text>
<text x="221.2" y="107.1">4</text>
<text x="256.7" y="103.5">2</text>
<text x="256.7" y="105.3">3</text>
<text x="256.7" y="107.1">4</text>
<text x="59.9" y="112.4">VDDOSC</text>
<text x="60.3" y="110.6">VDDPLL</text>
<text x="61" y="108.8">VDDTX</text>
<text x="69.1" y="109.7">20</text>
<text x="69.1" y="111.5">25</text>
<text x="69.1" y="113.3">1</text>
<text x="107.5" y="109.7">P3</text>
<text x="107.5" y="111.5">P4</text>
<text x="107.5" y="113.3">P5</text>
<text x="111.8" y="108.8">P2</text>
<text x="111.8" y="110.6">P3</text>
<text x="111.8" y="112.4">P4</text>
<text x="178.1" y="109.7">3</text>
<text x="178.1" y="111.5">4</text>
<text x="178.1" y="113.3">5</text>
<text x="181.6" y="108.8">2</text>
<text x="181.6" y="110.6">3</text>
<text x="181.6" y="112.4">4</text>
<text x="221.2" y="108.8">5</text>
<text x="221.2" y="110.6">6</text>
<text x="221.2" y="112.4">7</text>
<text x="256.7" y="108.8">5</text>
<text x="256.7" y="110.6">6</text>
<text x="256.7" y="112.4">7</text>
<text x="43.2" y="116.9">10</text>
<text x="47.4" y="117.7">RESET</text>
<text x="62.2" y="114.2">VCAP</text>
<text x="63.8" y="117.7">INT</text>
<text x="69.1" y="116.9">4</text>
<text x="107.5" y="115.1">P6</text>
<text x="107.5" y="116.9">P7</text>
<text x="107.5" y="118.6">P8</text>
<text x="111.8" y="114.2">P5</text>
<text x="111.8" y="116">P6</text>
<text x="111.8" y="117.7">P7</text>
<text x="111.8" y="119.5">P8</text>
<text x="178.1" y="115.1">6</text>
<text x="178.1" y="116.9">7</text>
<text x="178.1" y="118.6">8</text>
<text x="181.6" y="114.2">5</text>
<text x="181.6" y="116">6</text>
<text x="181.6" y="117.7">7</text>
<text x="181.6" y="119.5">8</text>
<text x="221.2" y="114.2">8</text>
<text x="256.7" y="114.2">8</text>
<text x="44" y="120.4">9</text>
<text x="44" y="122.2">7</text>
<text x="44" y="124">6</text>
<text x="44" y="125.8">8</text>
<text x="47.4" y="121.3">CS</text>
<text x="47.4" y="123.1">SI</text>
<text x="47.4" y="124.9">SO</text>
<text x="60.3" y="123.1">TPOUT+</text>
<text x="60.7" y="121.3">TPOUT-</text>
<text x="69.1" y="120.4">16</text>
<text x="69.1" y="122.2">17</text>
<text x="69.1" y="125.8">26</text>
<text x="106.7" y="122.2">P11</text>
<text x="178.1" y="120.4">9</text>
<text x="181.6" y="121.3">9</text>
<text x="6.3" y="126.4">C</text>
<text x="43.2" y="129.3">12</text>
<text x="43.2" y="131.1">13</text>
<text x="47.4" y="130.2">TPIN-</text>
<text x="47.4" y="132">TPIN+</text>
<text x="47.8" y="126.6">SCK</text>
<text x="59.6" y="132">CLKOUT</text>
<text x="62.4" y="128.4">LEDA</text>
<text x="62.4" y="126.6">LEDB</text>
<text x="69.1" y="127.5">27</text>
<text x="69.1" y="131.1">3</text>
<text x="106.7" y="127.5">P12</text>
<text x="106.7" y="129.3">P13</text>
<text x="279.9" y="126.4">C</text>
<text x="43.2" y="134.7">14</text>
<text x="47.4" y="135.6">RBIAS</text>
<text x="106.7" y="134.7">P14</text>
<text x="43.2" y="138.2">23</text>
<text x="43.2" y="140">24</text>
<text x="47.8" y="139.1">OSC1</text>
<text x="47.8" y="140.9">OSC2</text>
<text x="69.1" y="143.6">22</text>
<text x="106.4" y="138.2">SH1</text>
<text x="106.4" y="140">SH2</text>
<text x="111.8" y="139.1">SHIELD</text>
<text x="111.8" y="140.9">SHIELD</text>
<text x="60.3" y="144.5">VSSOSC</text>
<text x="60.7" y="146.2">VSSPLL</text>
<text x="61.3" y="149.8">VSSRX</text>
<text x="61.3" y="148">VSSTX</text>
<text x="69.1" y="145.3">21</text>
<text x="69.1" y="147.1">18</text>
<text x="69.1" y="148.9">11</text>
<text x="63.5" y="151.6">VSS</text>
<text x="69.1" y="150.7">2</text>
<text x="237.3" y="155.1">1</text>
<text x="237.3" y="153.4">2</text>
<text x="240.8" y="154.2">1</text>
<text x="240.8" y="152.5">2</text>
<text x="183.5" y="166.7">8</text>
<text x="183.5" y="164.9">9</text>
<text x="186.9" y="167.6">8</text>
<text x="186.9" y="165.8">9</text>
<text x="183.5" y="173.8">4</text>
<text x="183.5" y="172.1">5</text>
<text x="183.5" y="170.3">6</text>
<text x="183.5" y="168.5">7</text>
<text x="186.9" y="172.9">5</text>
<text x="186.9" y="171.2">6</text>
<text x="186.9" y="169.4">7</text>
<text x="6.3" y="175.8">D</text>
<text x="183.5" y="179.2">1</text>
<text x="183.5" y="177.4">2</text>
<text x="183.5" y="175.6">3</text>
<text x="186.9" y="178.3">2</text>
<text x="186.9" y="176.5">3</text>
<text x="186.9" y="174.7">4</text>
<text x="279.9" y="175.8">D</text>
<text x="186.9" y="180.1">1</text>
<text x="217" y="182.7">Title</text>
<text x="217" y="188.1">Size</text>
<text x="217.9" y="190.7">A3</text>
<text x="225.9" y="188.1">Number</text>
<text x="261.7" y="188.1">Revision</text>
<text x="22" y="197.9">1</text>
<text x="56.7" y="197.9">2</text>
<text x="91.3" y="197.9">3</text>
<text x="125.9" y="197.9">4</text>
<text x="160.6" y="197.9">5</text>
<text x="195.2" y="197.9">6</text>
<text x="217" y="193.4">Date:</text>
<text x="217" y="195.2">File:</text>
<text x="225" y="193.4">02-07-2026</text>
<text x="225" y="195.2">C:\Users\..\Tarjeta Telemining V1.1 - PCB.</text>
<text x="229.9" y="197.9">7</text>
<text x="251.9" y="195.2">SDrawn</text>
<text x="252.8" y="193.4">Sheet</text>
<text x="252.8" y="195.2">chDoc By:</text>
<text x="257.9" y="193.4">of</text>
<text x="264.5" y="197.9">8</text>
</g>
<g font-size="1.6" fill="#800000">
<text x="20.7" y="20.7">F</text>
<text x="93.9" y="22.5">12VDC</text>
<text x="162.9" y="22.5">3V3</text>
<text x="177.6" y="22.5">5V</text>
<text x="252.3" y="22.5">3V3</text>
<text x="150.8" y="27.8">5V</text>
<text x="209.4" y="26">3V3</text>
<text x="217.9" y="24.3">TX</text>
<text x="217.9" y="26">RX</text>
<text x="239.3" y="27.8">GPIO 05</text>
<text x="253.7" y="29.6">GPIO 03</text>
<text x="255.4" y="27.8">LoRa DIO0</text>
<text x="117.7" y="35">A1</text>
<text x="120" y="35">4-20mA</text>
<text x="157.1" y="35">SDA_L</text>
<text x="180.3" y="35">SDA_H</text>
<text x="207.2" y="35">SPI_MISO</text>
<text x="217.9" y="31.4">GPIO 01</text>
<text x="217.9" y="33.2">GPIO 02</text>
<text x="232.2" y="35">GPIO 42</text>
<text x="239.3" y="33.2">GPIO 09</text>
<text x="239.3" y="35">GPIO 10</text>
<text x="253.7" y="31.4">GPIO 46</text>
<text x="255.4" y="33.2">LED_ST</text>
<text x="255.4" y="35">SPI_ INT_ETH</text>
<text x="20.6" y="40.3">N</text>
<text x="117.7" y="36.7">A2</text>
<text x="117.7" y="38.5">A3</text>
<text x="117.7" y="40.3">A4</text>
<text x="207.2" y="38.5">SPI_CLK</text>
<text x="207.2" y="40.3">SPI_CS_ETH</text>
<text x="207.2" y="36.7">SPI_MOSI</text>
<text x="232.2" y="36.7">GPIO 41</text>
<text x="232.2" y="38.5">GPIO 40</text>
<text x="232.2" y="40.3">GPIO 39</text>
<text x="239.3" y="36.7">GPIO 11</text>
<text x="239.3" y="38.5">GPIO 12</text>
<text x="239.3" y="40.3">GPIO 08</text>
<text x="255.4" y="36.7">SDA_L</text>
<text x="255.4" y="38.5">SCL_L</text>
<text x="255.4" y="40.3">SPI_ RST_ETH</text>
<text x="114.2" y="43.9">SCL_H</text>
<text x="114.2" y="47.4">SDA_H</text>
<text x="162.9" y="45.6">3V3</text>
<text x="177.6" y="45.6">5V</text>
<text x="207.2" y="42.1">SPI_CS_LoRa</text>
<text x="217.9" y="45.6">GPIO 0</text>
<text x="217.9" y="47.4">RST</text>
<text x="232.2" y="42.1">GPIO 38</text>
<text x="239.3" y="43.9">GPIO 48</text>
<text x="253.7" y="42.1">GPIO 45</text>
<text x="255.4" y="43.9">LoRa RESET</text>
<text x="19" y="51">12VIN</text>
<text x="34.9" y="51">12VDC</text>
<text x="70.3" y="51">5V</text>
<text x="79.2" y="49.2">5V</text>
<text x="212.1" y="51.9">5V</text>
<text x="255.8" y="51.9">VBAT</text>
<text x="157.1" y="58.1">SCL_L</text>
<text x="180.3" y="58.1">SCL_H</text>
<text x="75.3" y="100.8">3V3</text>
<text x="244.7" y="100.8">LoRa DIO0</text>
<text x="35.9" y="108">3V3</text>
<text x="99.8" y="106.2">TPOUT+</text>
<text x="99.8" y="108">TPOUT-</text>
<text x="166" y="106.2">TX</text>
<text x="166" y="108">RX</text>
<text x="226.8" y="106.2">SPI_CLK</text>
<text x="226.8" y="104.4">SPI_MOSI</text>
<text x="226.8" y="102.6">SPI_MISO</text>
<text x="226.8" y="108">SPI_CS_LoRa</text>
<text x="241.7" y="107.1">3V3</text>
<text x="248.3" y="102.6">M1</text>
<text x="248.3" y="104.4">M2</text>
<text x="19.9" y="111.5">3V3</text>
<text x="99.8" y="109.7">TPIN+</text>
<text x="99.8" y="111.5">TCT O</text>
<text x="99.8" y="113.3">TCT I</text>
<text x="166" y="111.5">A1</text>
<text x="166" y="113.3">A2</text>
<text x="168.3" y="111.5">4-20mA</text>
<text x="226.8" y="109.7">LoRa RESET</text>
<text x="248.3" y="113.3">ANT</text>
<text x="264.4" y="111.5">M0</text>
<text x="26.5" y="116.9">SPI_ RST_ETH</text>
<text x="71.2" y="116.9">SPI_ INT_ETH</text>
<text x="89.1" y="116.9">E_INT</text>
<text x="99.8" y="115.1">TPIN-</text>
<text x="166" y="116.9">A3</text>
<text x="166" y="118.6">A4</text>
<text x="168.3" y="118.6">10V</text>
<text x="22.9" y="125.8">E_SI</text>
<text x="28.3" y="125.8">SPI_CLK</text>
<text x="28.3" y="120.4">SPI_CS_ETH</text>
<text x="28.3" y="122.2">SPI_MOSI</text>
<text x="28.3" y="124">SPI_MISO</text>
<text x="73" y="120.4">TPOUT-</text>
<text x="73" y="122.2">TPOUT+</text>
<text x="22.9" y="127.5">E_SO</text>
<text x="22.9" y="129.3">E_SCK</text>
<text x="35.5" y="129.3">TPIN-</text>
<text x="35.5" y="131.1">TPIN+</text>
<text x="73" y="131.1">E_CLKOUT</text>
<text x="137.4" y="136.4">A4</text>
<text x="153.5" y="136.4">A4</text>
<text x="155.8" y="136.4">10V</text>
<text x="173.2" y="136.4">A1</text>
<text x="175.4" y="136.4">4-20mA</text>
<text x="250.1" y="152.5">LED_ST</text>
<text x="159.3" y="159.6">3V3</text>
<text x="164.2" y="163.2">GPIOxx</text>
<text x="164.2" y="166.7">GPIO 01</text>
<text x="40.8" y="170.3">TPOUT+</text>
<text x="50.3" y="168.5">3V3</text>
<text x="73" y="170.3">TPIN+</text>
<text x="164.2" y="168.5">GPIO 03</text>
<text x="164.2" y="170.3">GPIO 02</text>
<text x="53.3" y="177.4">TCT O</text>
<text x="78.4" y="177.4">TCT I</text>
<text x="156.8" y="177.4">12VIN</text>
<text x="40.8" y="184.5">TPOUT-</text>
<text x="73" y="184.5">TPIN-</text>
<text x="154" y="180.1">F</text>
<text x="172.6" y="186.3">N</text>
</g>
<g font-size="1.6" fill="#000080">
<text x="24.6" y="21.4">F1</text>
<text x="48" y="22.5">PS1</text>
<text x="65.7" y="22.3">D2</text>
<text x="226.8" y="22.5">P1</text>
<text x="244.7" y="22.5">P2</text>
<text x="36.2" y="27.7">VR1</text>
<text x="74.6" y="27.7">C10</text>
<text x="74.6" y="29.4">22uF</text>
<text x="80" y="27.7">C2</text>
<text x="80" y="29.4">1uF</text>
<text x="85.4" y="26.9">C1</text>
<text x="85.4" y="28.7">10uF</text>
<text x="90.7" y="27.7">C3</text>
<text x="90.7" y="29.4">1uF</text>
<text x="98.2" y="29.1">D1</text>
<text x="130.2" y="27.8">U2</text>
<text x="48" y="31.4">IRM-15-12</text>
<text x="164.8" y="31.2">R14</text>
<text x="179.1" y="31.2">R15</text>
<text x="169.4" y="39.4">Q1</text>
<text x="169.4" y="41.2">BSS123</text>
<text x="28.1" y="50.8">D3</text>
<text x="46.6" y="51.3">Fuente 5V</text>
<text x="53.3" y="49.2">U1</text>
<text x="62.1" y="51.7">F2</text>
<text x="56.9" y="56.3">Fusible 0.35A SMD</text>
<text x="72.8" y="57.9">C4</text>
<text x="72.8" y="59.7">10uF</text>
<text x="80.7" y="54.4">R1</text>
<text x="130.2" y="54.5">ADS1115IDGST</text>
<text x="164.8" y="54.4">R16</text>
<text x="179.1" y="54.4">R17</text>
<text x="226.8" y="54.5">Header 16</text>
<text x="244.7" y="54.5">Header 16</text>
<text x="84.1" y="63.3">LED1</text>
<text x="84.1" y="65">PWR</text>
<text x="169.4" y="62.5">Q2</text>
<text x="169.4" y="64.3">BSS123</text>
<text x="217.9" y="99.1">LI</text>
<text x="255.4" y="99.1">LD</text>
<text x="46.2" y="102.6">U3</text>
<text x="110.4" y="104.4">J5</text>
<text x="179.4" y="104.4">J1</text>
<text x="37.8" y="113.1">R12</text>
<text x="84.6" y="111.7">C5</text>
<text x="21.7" y="116.7">R13</text>
<text x="21.7" y="118.5">100K</text>
<text x="37.8" y="114.9">10K</text>
<text x="84.6" y="116.7">10uF</text>
<text x="217.9" y="116.9">Header 8</text>
<text x="242.9" y="118.6">ANT</text>
<text x="255.4" y="116.9">Header 8</text>
<text x="80.2" y="125.8">R5</text>
<text x="85.5" y="125.8">1K</text>
<text x="115.5" y="125.3">GREEN</text>
<text x="179.4" y="124">1985030</text>
<text x="246.8" y="123.3">Tipo Conector</text>
<text x="80.2" y="127.5">R6</text>
<text x="85.5" y="127.5">1K</text>
<text x="115.5" y="132.4">YELLOW</text>
<text x="18.1" y="138">R7</text>
<text x="18.1" y="139.8">2K7</text>
<text x="29" y="141.8">Y1</text>
<text x="110.4" y="143.6">1664077</text>
<text x="146.9" y="141.6">R21</text>
<text x="148" y="138.8">R20</text>
<text x="173.7" y="139.8">R22</text>
<text x="26.3" y="148.7">C8</text>
<text x="30.1" y="147.1">25MHz</text>
<text x="37.1" y="148.7">C9</text>
<text x="26.3" y="150.5">18pF</text>
<text x="37.1" y="150.5">18pF</text>
<text x="46.2" y="154.2">ENC28J60-I/SO</text>
<text x="233.8" y="150.5">J3</text>
<text x="244.5" y="154.8">R18</text>
<text x="233.8" y="158">0022292021</text>
<text x="157.6" y="166.5">R19</text>
<text x="161.2" y="164.8">R2</text>
<text x="171.4" y="166.7">R3</text>
<text x="175.5" y="164.8">R4</text>
<text x="184.8" y="163.2">J2</text>
<text x="52.1" y="173.7">L1</text>
<text x="35.3" y="175.8">C6</text>
<text x="41.4" y="175.4">R8</text>
<text x="52.1" y="175.5">10uF</text>
<text x="67.5" y="175.8">C7</text>
<text x="73.6" y="175.4">R9</text>
<text x="35.3" y="180.8">10nF</text>
<text x="41.4" y="182.6">R10</text>
<text x="67.5" y="180.8">10nF</text>
<text x="73.6" y="182.6">R11</text>
<text x="184.8" y="182.7">1985030</text>
<text x="226.8" y="184.5">Tarjeta Telemining</text>
<text x="271.5" y="189.9">V1.1</text>
<text x="264.4" y="195.2">Diego Munoz</text>
</g>
</svg>
